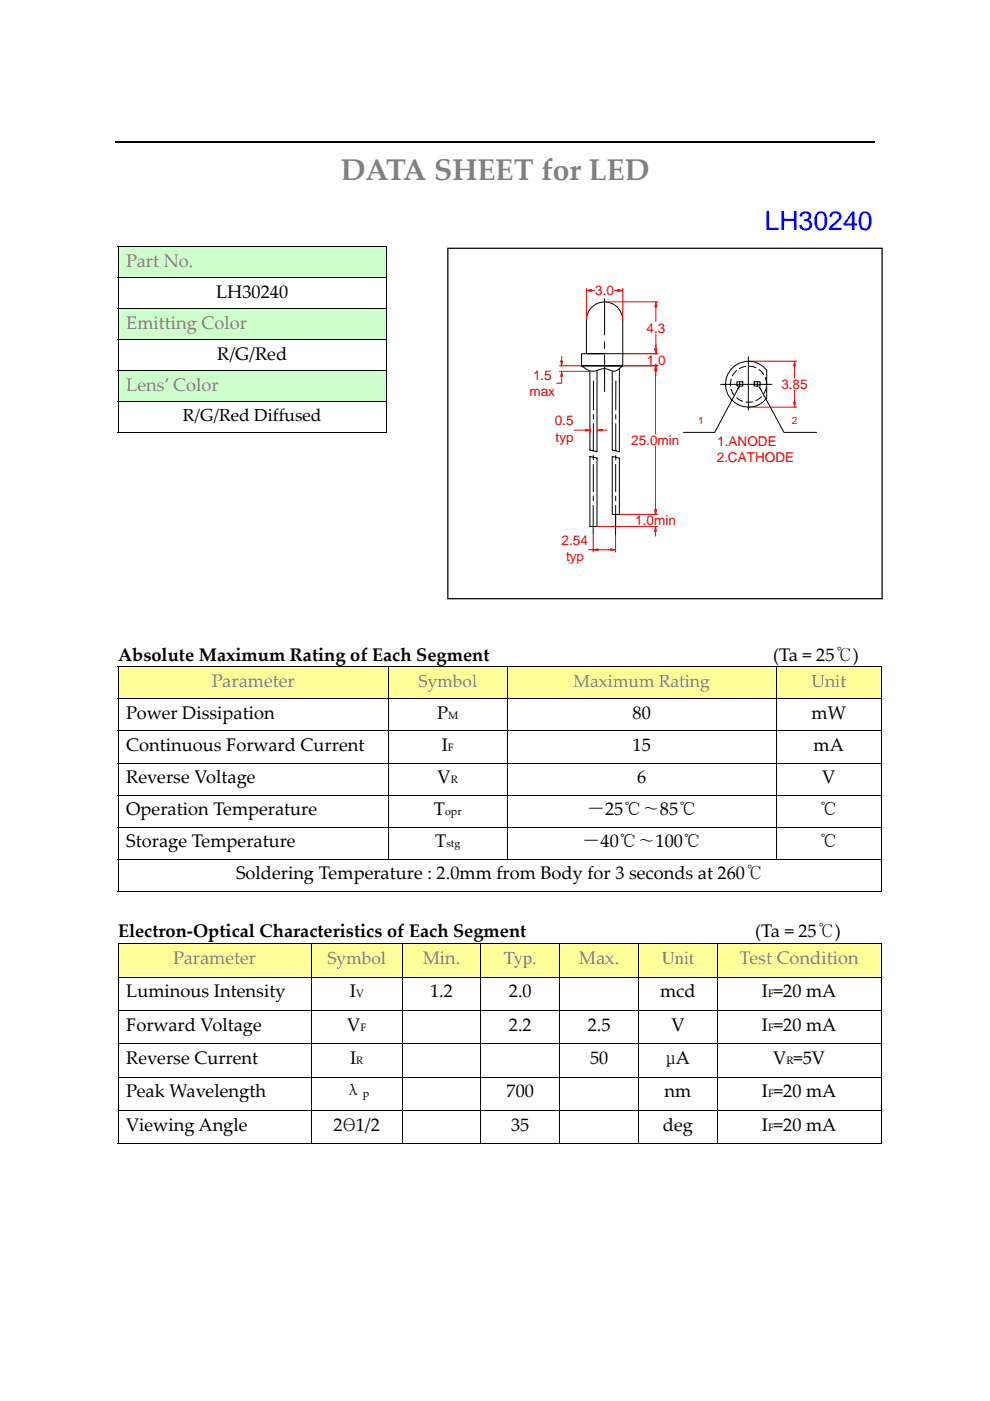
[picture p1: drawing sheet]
<svg xmlns="http://www.w3.org/2000/svg" width="210mm" height="297mm" viewBox="0 0 210 297" stroke-linecap="round" stroke-linejoin="round" font-family="sans-serif">
<path d="M24.5 30.1h161" fill="none" stroke="#000" stroke-width=".25"/>
<g fill="#cfc">
<path d="M25.1 52.4h56.7v6.4h-56.7z"/>
<path d="M26.8 52.4h53.4v5.5h-53.4z"/>
</g>
<path d="M24.9 52.2h.2v.2h-.2zM81.8 52.2h.2v.2h-.2z" fill="#000"/>
<path d="M24.9 52.3h57.1M24.9 58.9h57.1M25 52.4v6.4M25 59v6.4M81.9 52.4v6.4M81.9 59v6.4" fill="none" stroke="#000" stroke-width=".21"/>
<g fill="#cfc">
<path d="M25.1 65.5h56.7v6.4h-56.7z"/>
<path d="M26.8 65.5h53.4v5.5h-53.4z"/>
</g>
<path d="M24.9 65.4h57.1M24.9 72h57.1M25 65.5v6.4M25 72.1v6.4M81.9 65.5v6.4M81.9 72.1v6.4" fill="none" stroke="#000" stroke-width=".21"/>
<g fill="#cfc">
<path d="M25.1 78.7h56.7v6.3h-56.7z"/>
<path d="M26.8 78.7h53.4v5.5h-53.4z"/>
<path d="M26.8 78.8h19.5v5.2h-19.5z"/>
</g>
<path d="M24.9 78.6h57.1M25 78.7v6.3M81.9 78.7v6.3M24.9 85.1h57.1M24.9 91.7h56.9M25 85.2v6.6M81.9 85.2v6.6" fill="none" stroke="#000" stroke-width=".21"/>
<path d="M81.8 91.6h.2v.2h-.2z" fill="#000"/>
<g fill="#ffff9a">
<path d="M25.1 141.5h57.2v6.6h-57.2z"/>
<path d="M26.8 141.5h53.8v5.5h-53.8z"/>
<path d="M82.5 141.5h24.9v6.6h-24.9z"/>
<path d="M84.1 141.5h21.6v5.5h-21.6z"/>
<path d="M107.6 141.5h56.9v6.6h-56.9z"/>
<path d="M109.3 141.5h53.6v5.5h-53.6z"/>
<path d="M164.7 141.5h22.1v6.6h-22.1z"/>
<path d="M166.4 141.5h18.7v5.5h-18.7z"/>
</g>
<path d="M24.9 141.3h.2v.2h-.2zM186.8 141.3h.1v.2h-.1zM186.8 188.9h.1v.1h-.1z" fill="#000"/>
<g fill="none" stroke="#000" stroke-width=".21">
<path d="M24.9 141.4h162M24.9 148.2h162M24.9 155h162M25 141.5v6.6M25 148.3v6.6M25 155.1v6.6M82.4 141.5v6.6M82.4 148.3v6.6M82.4 155.1v6.6M107.5 141.5v6.6M107.5 148.3v6.6M107.5 155.1v6.6"/>
<path d="M164.6 141.5v6.6M164.6 148.3v6.6M164.6 155.1v6.6M186.8 141.5v6.6M186.8 148.3v6.6M186.8 155.1v6.6M24.9 161.8h162M24.9 168.6h162M24.9 175.4h162M25 161.9v6.6M25 168.7v6.6M25 175.5v6.6"/>
<path d="M82.4 161.9v6.6M82.4 168.7v6.6M82.4 175.5v6.6M107.5 161.9v6.6M107.5 168.7v6.6M107.5 175.5v6.6M164.6 161.9v6.6M164.6 168.7v6.6M164.6 175.5v6.6M186.8 161.9v6.6M186.8 168.7v6.6M186.8 175.5v6.6"/>
<path d="M24.9 182.2h162M24.9 189h161.9M25 182.2v6.8M186.8 182.2v6.8"/>
</g>
<g fill="#ffff9a">
<path d="M25.1 200.2h40.8v6.9h-40.8z"/>
<path d="M26.8 200.2h37.5v5.5h-37.5z"/>
<path d="M66.1 200.2h19.1v6.9h-19.1z"/>
<path d="M67.8 200.2h15.7v5.5h-15.7z"/>
<path d="M85.4 200.2h16.5v6.9h-16.5z"/>
<path d="M87 200.2h13.2v5.5h-13.2z"/>
<path d="M102.1 200.2h16.5v6.9h-16.5z"/>
<path d="M103.7 200.2h13.2v5.5h-13.2z"/>
<path d="M118.8 200.2h16.5v6.9h-16.5z"/>
<path d="M120.4 200.2h13.2v5.5h-13.2z"/>
<path d="M135.5 200.2h16.5v6.9h-16.5z"/>
<path d="M137.1 200.2h13.2v5.5h-13.2z"/>
<path d="M152.2 200.2h34.5v6.9h-34.5z"/>
<path d="M153.8 200.2h31.3v5.5h-31.3z"/>
</g>
<path d="M24.9 200h.2v.2h-.2zM186.7 200h.2v.2h-.2zM186.7 242.4h.2v.1h-.2z" fill="#000"/>
<g fill="none" stroke="#000" stroke-width=".21">
<path d="M24.9 200.1h162M24.9 207.2h162M24.9 214.2h162M25 200.2v6.9M25 207.3v6.8M25 214.3v6.9M66 200.2v6.9M66 207.3v6.8M66 214.3v6.9M85.3 200.2v6.9M85.3 207.3v6.8M85.3 214.3v6.9"/>
<path d="M102 200.2v6.9M102 207.3v6.8M102 214.3v6.9M118.7 200.2v6.9M118.7 207.3v6.8M118.7 214.3v6.9M135.4 200.2v6.9M135.4 207.3v6.8M135.4 214.3v6.9M152.1 200.2v6.9M152.1 207.3v6.8M152.1 214.3v6.9"/>
<path d="M186.8 200.2v6.9M186.8 207.3v6.8M186.8 214.3v6.9M24.9 221.3h162M24.9 228.3h162M24.9 235.4h162M25 221.4v6.9M25 228.4v6.9M25 235.5v7M66 221.4v6.9M66 228.4v6.9M66 235.5v7"/>
<path d="M85.3 221.4v6.9M85.3 228.4v6.9M85.3 235.5v7M102 221.4v6.9M102 228.4v6.9M102 235.5v7M118.7 221.4v6.9M118.7 228.4v6.9M118.7 235.5v7M135.4 221.4v6.9M135.4 228.4v6.9M135.4 235.5v7"/>
<path d="M152.1 221.4v6.9M152.1 228.4v6.9M152.1 235.5v7M186.8 221.4v6.9M186.8 228.4v6.9M186.8 235.5v7M24.9 242.5h41M66.1 242.5h19.1M85.4 242.5h16.5M102.1 242.5h16.5M118.8 242.5h16.5M135.5 242.5h16.5"/>
<path d="M152.2 242.5h34.5"/>
</g>
<path d="M94.9 52.6h92.1v74.3h-92.1z" fill="#fff"/>
<path d="M95 52.6h92v74.3h-92z" fill="none" stroke="#010101" stroke-width=".26"/>
<path d="M110.7 58h63.2v65.3h-63.2z" fill="#fff"/>
<g fill="none" stroke="#000" stroke-width=".21">
<path d="M126.6 78.5v17.3l-1.5-.4v-16.8M131.3 78.2v17.6l-1.5-.4v-16.7M125.8 96.6v.9M125.8 98.5v5.7M125.8 89.8v5.8M125.8 87.9v1M125.8 80.8v6.1M130.5 98.5v5.7M130.6 87.9v1M130.6 89.8v5.8M130.6 96.6v.9M130.6 80.8v6.1"/>
<path d="M125.1 111.6v-14.8l1.5 .3v14.5M125.8 107.1v6.2M125.8 105.2v1M129.8 109.1v-12.3l1.5 .3v12M130.5 105.2v1M130.5 107.1v6.2"/>
</g>
<path d="M132.2 77.6h7.2M139 78.6v13.4M139 94.6v13.4M131.5 109.1h7.9" fill="none" stroke="#f00" stroke-width=".21"/>
<path d="M139 77.6l.2 1h-.4z" fill="#f00"/>
<path d="M139 77.6l.1 1h-.3z" fill="none" stroke="#f00" stroke-width=".21"/>
<path d="M138.8 108h.4l-.2 1.1z" fill="#f00"/>
<path d="M126.7 111.6h12.7M131.7 109.1h7.7M138.8 108h.3l-.1 1.1zM139 107v1M139 112.7v1" fill="none" stroke="#f00" stroke-width=".21"/>
<path d="M131.3 109.1h.1M139 109.1h.1" fill="none" stroke="#000" stroke-width=".21"/>
<path d="M138.8 108h.4l-.2 1.1z" fill="#f00"/>
<path d="M138.8 108h.3l-.1 1.1z" fill="none" stroke="#f00" stroke-width=".21"/>
<path d="M139 111.6l.2 1.1h-.4z" fill="#f00"/>
<path d="M124.8 116.6h1M125.8 113.5v3.5M126.8 116.6h2.7M130.5 113.5v3.5M139 111.6l.1 1.1h-.3z" fill="none" stroke="#f00" stroke-width=".21"/>
<path d="M139 111.6h.1" fill="none" stroke="#000" stroke-width=".21"/>
<path d="M129.5 116.4l1 .2-1 .1z" fill="#f00"/>
<path d="M129.5 116.4l1 .2-1 .1z" fill="none" stroke="#f00" stroke-width=".21"/>
<path d="M125.8 116.6l1-.2v.3z" fill="#f00"/>
<path d="M121.7 91.2h2.4M125.2 90.9v.8M126.6 90.9v.8M127.7 91.2h1M125.8 116.6l1-.2v.3z" fill="none" stroke="#f00" stroke-width=".21"/>
<path d="M123.3 77.6h8.7l-1 .8a1.81 1.81 0 0 1-2.1-.1l-1.2-.1a3.6 3.6 0 0 1-2.8 .4zM124.3 75h7.7M125.1 111.6h1.5M129.8 109.1h1.5M130.5 113.3h.1M130.5 109.1v2.5" fill="none" stroke="#000" stroke-width=".21"/>
<path d="M126.6 91.2l1.1-.2v.4z" fill="#f00"/>
<path d="M126.6 91.2l1.1-.2v.4z" fill="none" stroke="#f00" stroke-width=".21"/>
<path d="M124.1 91l1.1 .2-1.1 .2z" fill="#f00"/>
<path d="M124.3 61.2v6.5M125.3 61.6h.8M130.3 61.6h.7M132 61.2v6.5M124.1 91l1.1 .2-1.1 .2z" fill="none" stroke="#f00" stroke-width=".21"/>
<path d="M124.3 67.9a3.9 3.9 0 0 1 3.9-3.9 3.9 3.9 0 0 1 3.8 3.9" fill="none" stroke="#000" stroke-width=".21"/>
<path d="M124.3 61.6l1-.2v.4z" fill="#f00"/>
<path d="M124.3 61.6l1-.2v.4z" fill="none" stroke="#f00" stroke-width=".21"/>
<path d="M131 61.4l1 .2-1 .2z" fill="#f00"/>
<path d="M118.6 78.7h6.8M118.6 77.6h4.5M119.1 79.7v1.6h-1.1M119.1 75.5v1M131 61.4l1 .2-1 .2z" fill="none" stroke="#f00" stroke-width=".21"/>
<path d="M124.3 67.9v7.1" fill="none" stroke="#000" stroke-width=".21"/>
<path d="M118.9 76.5h.4l-.2 1.1z" fill="#f00"/>
<path d="M118.9 76.5h.4l-.2 1.1z" fill="none" stroke="#f00" stroke-width=".21"/>
<path d="M119.1 78.7l.2 1h-.4z" fill="#f00"/>
<path d="M119.1 78.7l.2 1h-.4zM128.3 64h11.2M132.2 75h7.3M139.1 65v3.2M139.1 70.8v3.2" fill="none" stroke="#f00" stroke-width=".21"/>
<path d="M119.1 77.6h.1M124.3 75h-1v2.6M128.2 63.3v7.7M128.2 72.5v1.4M128.2 75.3v7.7M132 67.9v7.1" fill="none" stroke="#000" stroke-width=".21"/>
<path d="M139.1 64l.1 1h-.3z" fill="#f00"/>
<path d="M139.1 64l.1 1h-.3z" fill="none" stroke="#f00" stroke-width=".21"/>
<path d="M138.9 74h.3l-.1 1z" fill="#f00"/>
<path d="M132.2 77.6h7.3M132.4 75h7.1M138.9 74h.3l-.1 1zM139.1 72.9v1.1M139.1 78.6v1" fill="none" stroke="#f00" stroke-width=".21"/>
<path d="M139.1 75h.1" fill="none" stroke="#000" stroke-width=".21"/>
<path d="M138.9 74h.3l-.1 1z" fill="#f00"/>
<path d="M138.9 74h.3l-.1 1z" fill="none" stroke="#f00" stroke-width=".21"/>
<path d="M139.1 77.6l.1 1h-.3z" fill="#f00"/>
<path d="M139.1 77.6l.1 1h-.3zM158.8 76.6h10.1M168.5 77.6v2.6M158.8 86.3h10.1M168.5 82.7v2.6" fill="none" stroke="#f00" stroke-width=".21"/>
<path d="M132 75v2.6h-3.8h3.8M132.2 75h.1" fill="none" stroke="#000" stroke-width=".21"/>
<path d="M168.5 76.6l.1 1h-.3z" fill="#f00"/>
<path d="M168.5 76.6l.1 1h-.3z" fill="none" stroke="#f00" stroke-width=".21"/>
<path d="M168.3 85.3h.3l-.1 1z" fill="#f00"/>
<path d="M168.3 85.3h.3l-.1 1z" fill="none" stroke="#f00" stroke-width=".21"/>
<g fill="none" stroke="#000" stroke-width=".21">
<path d="M154.9 78.4a4.9 4.9 0 0 1 7.7 .1v6a4.9 4.9 0 0 1-6.9 .8 4.9 4.9 0 0 1-.8-6.9zM156.2 78.6l-.9 1.1M158.2 77.7l-1.4 .4M158.7 75.6v11.4M158.9 77.6l1.4 .4M160.9 78.3l1 1.1M152.8 81.5h10.9M155 80.4l-.1 1.4M155 82.5l.7 1.3M156.2 84.3l1.2 .8M156.2 80.9h1.3v1h-1.3zM156.5 82.4l-5 9.3h-6.6"/>
<path d="M156.7 82l-.1 .4-.2-.1zM156.8 80.9v1M159.6 85.2h-1.4M159.9 80.9h1.3v1h-1.3zM160.6 80.9v1M161.1 82.1l.3 .4-.2 .1zM161.3 82.6l4.9 9.1h6.9M161.5 84.1l-1.2 .8M162.2 80l.4 1.4M162.5 82.2l-.6 1.3"/>
</g>
<path d="M156.7 82l-.1 .4-.2-.1zM161.1 82.1l.3 .4-.2 .1z" fill="#000"/>
<text font-size="6.3" fill="#808080" x="72.2" y="38.1">DATA SHEET for LED</text>
<text font-size="5.7" fill="#00f" x="162.1" y="48.8">LH30240</text>
<g font-size="3.9" fill="#808080">
<text x="26.8" y="56.6">Part No.</text>
<text x="26.8" y="69.7">Emitting Color</text>
<text x="26.8" y="82.9">Lens’ Color</text>
<text x="44.9" y="145.7">Parameter</text>
<text x="36.7" y="204.4">Parameter</text>
<text x="89.6" y="204.4">Min.</text>
<text x="106.8" y="204.3">Typ.</text>
<text x="122.7" y="204.4">Max.</text>
<text x="140.3" y="204.3">Unit</text>
<text x="156.8" y="204.4">Test Condition</text>
</g>
<g font-size="3.9">
<text x="45.8" y="63.2">LH30240</text>
<text x="46" y="76.3">R/G/Red</text>
<text x="25" y="140">Absolute Maximum Rating of Each Segment</text>
<text x="163.9" y="140">(Ta = 25℃)</text>
<text x="26.8" y="152.5">Power Dissipation</text>
<text x="92.7" y="152.5">P</text>
<text x="134.1" y="152.5">80</text>
<text x="172.1" y="152.5">mW</text>
<text x="26.8" y="159.3">Continuous Forward Current</text>
<text x="93.7" y="159.3">I</text>
<text x="134.1" y="159.3">15</text>
<text x="172.5" y="159.3">mA</text>
<text x="26.8" y="166.1">Reverse Voltage</text>
<text x="92.8" y="166.1">V</text>
<text x="135.1" y="166.1">6</text>
<text x="174.3" y="166.1">V</text>
<text x="26.8" y="172.9">Operation Temperature</text>
<text x="92" y="172.9">T</text>
<text x="124.4" y="172.9">－25℃∼85℃</text>
<text x="173.8" y="172.8">℃</text>
<text x="26.8" y="179.7">Storage Temperature</text>
<text x="92.3" y="179.7">T</text>
<text x="123.5" y="179.7">－40℃∼100℃</text>
<text x="173.8" y="179.6">℃</text>
<text x="50" y="186.5">Soldering Temperature : 2.0mm from Body for 3 seconds at 260℃</text>
<text x="25" y="198.8">Electron‐Optical Characteristics of Each Segment</text>
<text x="160.1" y="198.8">(Ta = 25℃)</text>
<text x="26.8" y="211.5">Luminous Intensity</text>
<text x="74.2" y="211.5">I</text>
<text x="91.2" y="211.5">1.2</text>
<text x="107.9" y="211.5">2.0</text>
<text x="140" y="211.5">mcd</text>
<text x="161.5" y="211.5">I =20 mA</text>
<text x="26.8" y="218.5">Forward Voltage</text>
<text x="73.6" y="218.5">V</text>
<text x="107.9" y="218.5">2.2</text>
<text x="124.6" y="218.5">2.5</text>
<text x="142.3" y="218.5">V</text>
<text x="161.5" y="218.5">I =20 mA</text>
<text x="26.8" y="225.6">Reverse Current</text>
<text x="74.2" y="225.6">I</text>
<text x="125.1" y="225.6">50</text>
<text x="141.2" y="225.6">μA</text>
<text x="163.9" y="225.6">V =5V</text>
<text x="26.8" y="232.6">Peak Wavelength</text>
<text x="73" y="232.6">λ</text>
<text x="107.4" y="232.6">700</text>
<text x="140.9" y="232.6">nm</text>
<text x="161.5" y="232.6">I =20 mA</text>
<text x="26.8" y="239.7">Viewing Angle</text>
<text x="70.7" y="239.7">2θ1/2</text>
<text x="108.4" y="239.7">35</text>
<text x="140.5" y="239.7">deg</text>
<text x="161.5" y="239.7">I =20 mA</text>
</g>
<text font-size="3.7" x="38.8" y="89.4">R/G/Red Diffused</text>
<g font-size="3.7" fill="#808080">
<text x="88.7" y="145.6">Symbol</text>
<text x="121.6" y="145.6">Maximum Rating</text>
<text x="172.1" y="145.6">Unit</text>
<text x="69.4" y="204.4">Symbol</text>
</g>
<g font-size="2.9" fill="#f00">
<text x="126.2" y="62.6">3.0</text>
<text x="137.1" y="70.5">4.3</text>
<text x="137.1" y="77.3">1.0</text>
<text x="112.2" y="84">max</text>
<text x="113" y="80.6">1.5</text>
<text x="165.7" y="82.5">3.85</text>
<text x="117.6" y="90.2">0.5</text>
<text x="117.8" y="93.6">typ</text>
<text x="133.8" y="94.3">25.0min</text>
<text x="152.1" y="94.5">1.ANODE</text>
<text x="152" y="97.9">2.CATHODE</text>
<text x="134.7" y="111.4">1.0min</text>
<text x="119.1" y="115.6">2.54</text>
<text x="120" y="119">typ</text>
</g>
<g font-size="2.3">
<text x="95" y="152.5">M</text>
<text x="95" y="159.3">F</text>
<text x="95.6" y="166.1">R</text>
<text x="94.4" y="172.9">opr</text>
<text x="94.6" y="179.7">stg</text>
<text x="75.5" y="211.5">V</text>
<text x="162.8" y="211.5">F</text>
<text x="76.4" y="218.5">F</text>
<text x="162.8" y="218.5">F</text>
<text x="75.5" y="225.6">R</text>
<text x="166.7" y="225.6">R</text>
<text x="76.9" y="232.6">p</text>
<text x="162.8" y="232.6">F</text>
<text x="162.8" y="239.7">F</text>
</g>
<g font-size="2.1" fill="#f00">
<text x="167.9" y="89.8">2</text>
<text x="148" y="90">1</text>
</g>
</svg>
